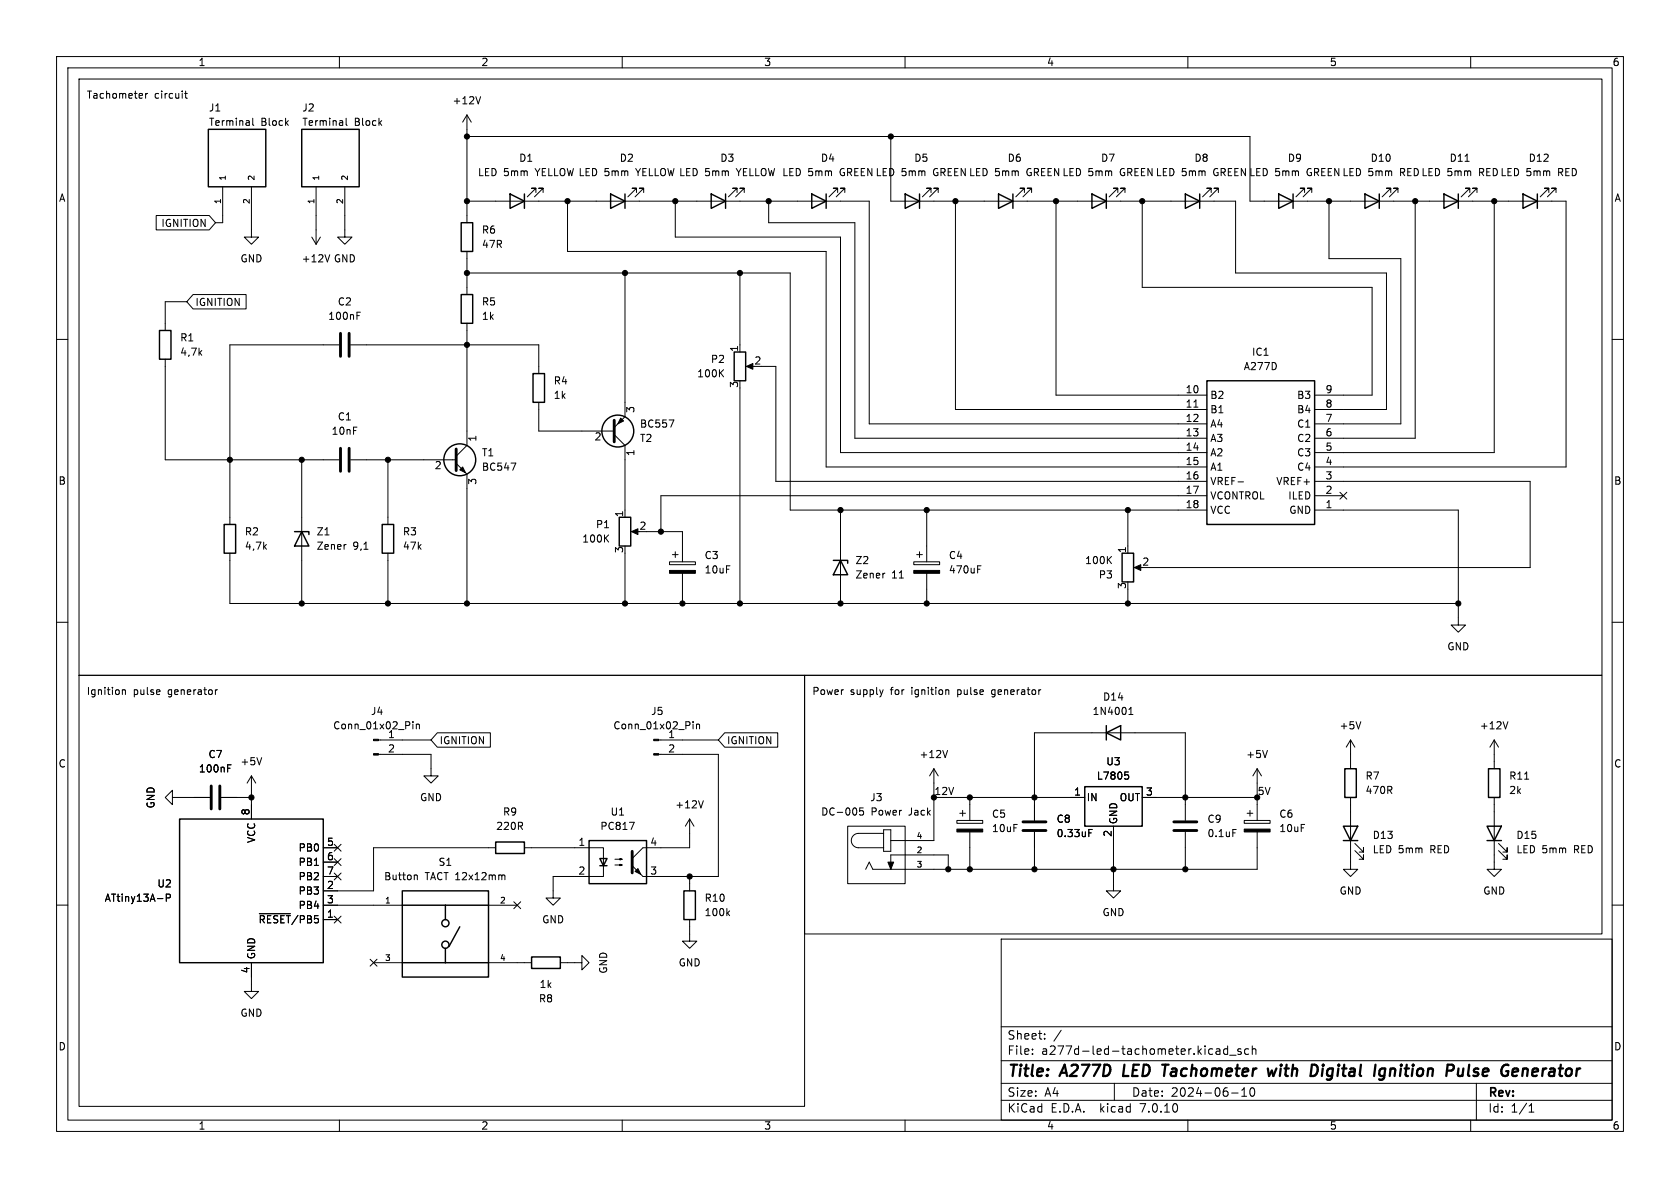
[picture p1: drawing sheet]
<svg xmlns="http://www.w3.org/2000/svg" width="297mm" height="210mm" viewBox="0 0 297 210" stroke-linecap="round" stroke-linejoin="round" font-family="sans-serif">
<g fill="none" stroke="#000" stroke-width=".18">
<path d="M10 10h277v190h-277zM12 12h273v186h-273zM14 14h269.2v105.4h-269.2zM25.7 16.5v.9M26.1 16.5l-.4 .3M32.6 16.5h.5M32.8 16.1v1.1l.3 .2M60 10v2M85 17.1l-.5 1.3M110 10v2M160 10v2M210 10v2"/>
<path d="M260 10v2M27.6 38.1h9.4l1.1 1.3-1.1 1.2h-9.4zM39.4 33v6.4h-1.3M44.4 33v8.9h1.3l-1.3 1.3-1.2-1.3h1.2M44.7 20.9v1.1l.2 .2M55.9 33v10.2M61 33v8.9h1.2l-1.2 1.3-1.3-1.3h1.3M61.2 20.9v1.1l.2 .2M82.5 20.3l-.7 1.3M82.5 20.3v19.1M82.5 20.3l.8 1.3M82.5 35.6h71.2v39.3h59.7"/>
<path d="M82.5 24.1h138.5v11.5h55.9v47h-44.5M94.7 34v-.7h-.7h.7l-1.5 1.5M96 34v-.7h-.8h.8l-1.5 1.5M100.3 35.6v8.9h45.7v38.1h67.4M112.5 34v-.7h-.7h.7l-1.5 1.5M113.8 34v-.7h-.8h.8l-1.5 1.5M119.4 35.6v6.3h29.2v38.1h64.8M130.3 34v-.7h-.8h.8l-1.5 1.5M131.6 34v-.7h-.8h.8l-1.6 1.5M135.9 35.6v3.8h15.2v38.1h62.3M148.1 34v-.7h-.8h.8l-1.5 1.5M149.4 34v-.7h-.8h.8l-1.6 1.5"/>
<path d="M157.5 24.1v11.5h60.9v12.7h26.7v24.1h-12.7M164.6 34v-.7h-.8h.8l-1.5 1.5M165.9 34v-.7h-.8h.8l-1.6 1.5M168.9 35.6v36.8h44.5M181.1 34v-.7h-.8h.8l-1.5 1.5M182.4 34v-.7h-.8h.8l-1.6 1.5M186.7 35.6v34.3h26.7M197.6 34v-.7h-.8h.8l-1.5 1.5M198.9 34v-.7h-.8h.8l-1.5 1.5M201.9 35.6v15.2h40.7v19.1h-10.2M214.1 34v-.7h-.7h.7l-1.5 1.5M215.4 34v-.7h-.8h.8l-1.5 1.5"/>
<path d="M230.6 34v-.7h-.7h.7l-1.5 1.5M231.9 34v-.7h-.8h.8l-1.5 1.5M234.9 35.6v10.1h12.7v29.2h-15.2M245.9 34v-.7h-.8h.8l-1.6 1.5M247.1 34v-.7h-.7h.7l-1.5 1.5M250.2 35.6v41.9h-17.8M259 28.5h.7M259.8 34v-.7h-.7h.7l-1.5 1.5M261.1 34v-.7h-.8h.8l-1.5 1.5M264.2 35.6v44.4h-31.8M273.8 34v-.7h-.8h.8l-1.5 1.5M275.1 34v-.7h-.8h.8l-1.5 1.5"/>
<path d="M10 60h2M33 53.3h-3.8v5.1M34.1 52.1h9.4v2.5h-9.4l-1.1-1.3zM55.1 41.9l.8 1.3M56.6 41.9l-.7 1.3M58.3 45l-.4 1.3M63.1 55.8h.4M63.1 55.2h.6M82.5 44.5v7.6M82.5 57.2v21.5l-1.9 1.9M82.5 48.3h57.2v41.9h73.7M110.5 48.3v25.4l-1.9 1.9"/>
<path d="M130.8 48.3v13.9M285 60h2M29.2 63.5v17.8h30.7M59.9 61h-19.3v31.7M62 61h33.2v5M95.2 71.1v5.1h13.4M108.6 76.8l1.9 1.9v12.7M118.3 74.2h.8l-.5 1.3M127.4 65.9l.5 .7M127.9 65.3l-.7 .8M130.8 68.6v38.1M132.3 64.8h1"/>
<path d="M134.6 64.8h2.6v20.3h76.2M211.1 72h.7M40.6 97.8v8.9h217.2M53.3 81.3v25.4M61.1 96.3h.1M62 81.3h18.6M68.6 81.3v11.4M68.6 97.8v8.9M80.6 81.9l1.9 1.9v22.9M90.3 81.9h.9l-.6 1.2M107.1 95.1l.5 .7M107.6 94.6l-.7 .7"/>
<path d="M110.5 97.8v8.9M112 94h1M114.3 94h6.3v5.3M118.4 99.3h4.5v.5h-4.5zM118.9 98h1M119.4 97.5v1.1M148.6 90.2v16.5M161.5 99.3h4.6v.5h-4.6zM162.1 98h1M162.6 97.5v1.1M163.8 90.2v9.1M196 98.9l.5 .7"/>
<path d="M196.5 98.4l-.7 .7M199.4 90.2v7.6M213.4 87.6h-96.6v6.4M218.9 85.2h.9M232.4 90.2h25.4v20.3h1.3l-1.3 1.3-1.3-1.3h1.3M232.4 85.1h38.1v15.2h-67.3M232.4 87.6h5.1M236.9 87l1.2 1.2M238.1 87l-1.2 1.2M10 110h2M14 119.4h128.2v76.2h-128.2zM120.6 101.3v5.4"/>
<path d="M142.2 119.4h141v45.7h-141zM156.3 101.3h.1M163.8 101.3v5.4M172.8 100.6h.5M172.8 100h.6M199.4 104.1v2.6M200.9 100.3h1M285 110h2M21.6 122.1l.2-.2 .3 .1 .1 .8M21.6 121.9v.9M38.1 121.9v.9M38.4 121.9l-.3 .3"/>
<path d="M40.2 135.8h.5M40.2 135.2h.7M44.4 137.2v7.6M44.4 137.2l-.7 1.2M44.4 137.2l.8 1.2M46.3 133.9l-.5 1.3M66.9 133.4h9.3v3.8h1.3l-1.3 1.2-1.3-1.2h1.3M66.9 130.8h9.3M73 127.6v.1M73 128v.8M73.6 128.1l.2-.1 .3 .1v.7M73.6 128v.8"/>
<path d="M77.3 129.5h9.4v2.6h-9.4l-1.1-1.3zM116.4 133.4h10.6v21.5h-13.3M116.4 130.8h10.6M122.5 127.6v.1M122.5 128v.8M123.1 128v.8M123.1 128.1l.2-.1 .3 .1 .1 .7M128.1 129.5h9.4v2.6h-9.4l-1.1-1.3zM156.1 121.9l-.3 .9M165.1 135.9l-.8 1.3M165.1 135.9v12.7h-7.6M165.1 135.9l.8 1.3"/>
<path d="M167.4 121.9l.3 .2v.7M167.5 132.7l-.4 1.2M175.4 123.1l.1 .1M175.5 121.9l-.2 .3v.3l.2 .3M198.9 136.5h.6M199 137h.3l.2 .2-.1 .5h-.4M199.6 126.3h.7M199.6 125.4l.3-.4v1.3M222.2 135.9l-.7 1.3M222.2 135.9v9.1M222.2 135.9l.8 1.3M224.1 132.7l-.5 1.2"/>
<path d="M238.8 130.8l-.8 1.3M238.8 130.8v5.1M238.8 130.8l.7 1.3M240.6 127.6l-.4 1.2M264.2 130.8v5.1M264.2 130.8l-.8 1.3M264.2 130.8l.7 1.3M266.6 127.6l-.4 1.2M269.5 137.7h.8M10 160h2M29.4 158.7h.6l.1-.2v-.3l-.7-.1v1.2M30.5 141v-1.3l-1.3 1.3 1.3 1.2v-1.2h6.6"/>
<path d="M39.1 141h5.3M57.1 149.9h2.6M57.1 154.9h2.6M57.1 152.4h2.6M59.1 149.3l1.2 1.2M59.1 151.8l1.2 1.2M59.1 154.3l1.2 1.2M60.3 149.3l-1.2 1.2M60.3 151.8l-1.2 1.2M60.3 154.3l-1.2 1.2M73.4 154.7l.4 .2v.6M87.6 149.9h-21.6v7.6h-8.9"/>
<path d="M88.8 154.7h.4l.1 .8M90.8 159.4l1.2 1.2M92 159.4l-1.2 1.2M92.7 149.9h14v5h-8.9v3.9h1.3l-1.3 1.2-1.3-1.2h1.3M108.7 152.9h1.3l-.4 .1v-.2l.4 .1M108.7 151.9h1.3l-.4 .1v-.2l.4 .1M111.3 145.4h.8l-.5 1.2M121.9 144.8v5.1h-8.2l-1.9 1.9M121.9 144.8l-.7 1.3M121.9 154.9v2.6M121.9 144.8l.8 1.3M124.3 141.5l-.4 1.3"/>
<path d="M149.9 146.1h10.1v10.1h-10.1zM152.6 142.8h-.6l-.1 .6 .2-.1 .5 .1 .1 .1-.1 .5-.2 .1-.5-.1M156.2 147.3h-4.4a1.27 1.27 0 0 0-1.3 1.3 1.27 1.27 0 0 0 1.3 1.3h4.4M156.2 146.7h1.3v3.8h-1.3zM157.5 153.7v-2.6h10.1v2.6M165.1 141h26.7M169.2 145h4.5v.5h-4.5zM169.7 143.8h1M170.2 143.3v1M171.4 141v4M171.4 147.1v6.6M182.9 145v-15.5h26.6v15.5"/>
<path d="M182.9 147.1v6.6M192.5 146.6h.6M192.5 147.2h.4M196.8 146.1v11.4h1.3l-1.3 1.3-1.2-1.3h1.2M201.9 141h20.3M209.5 147.1v6.6M217.9 146.6h.7M220 145h4.5v.5h-4.5zM220.5 143.8h1M221 143.3v1M222.2 147.1v6.6h-67.9l-.6-1.3-.7 1.3M238.8 141v12.7h1.2l-1.2 1.2-1.3-1.2h1.3"/>
<path d="M239.5 150.4l1.5 1.5v-.8v.8h-.7M239.5 149.1l1.5 1.5v-.7v.7h-.7M264.2 141v12.7h1.2l-1.2 1.2-1.3-1.2h1.3M264.9 150.4l1.5 1.5v-.8v.8h-.7M264.9 149.1l1.5 1.5v-.7v.7h-.7M285 160h2M44.4 170.2v5.1h1.3l-1.3 1.2-1.2-1.2h1.2M45.8 161.5h5.5M57.1 160h14M57.1 162.6h2.6M59.1 162l1.2 1.2M60.3 162l-1.2 1.2"/>
<path d="M65.4 169.6l1.2 1.2M66 170.2h5.1M66.6 169.6l-1.2 1.2M86.4 170.2h7.6M86.4 160h5M99.1 170.2h3.8v-1.3l1.2 1.3-1.2 1.3v-1.3M121.9 162.6v3.8h1.3l-1.3 1.2-1.3-1.2h1.3M128.6 161.4l.4 .5M129 161l-.5 .5M177 166h108v32h-108zM60 198v2M110 198v2"/>
<path d="M160 198v2M177 194.5h108M177 191.5h108M177 187.5h108M177 181.5h108M182.5 186.3v.1M182.5 185.5v.1M184.7 183.6v.1M184.7 182.8v.1M187.6 182.1l-1.3 2M197 191.5v3M210 198v2"/>
<path d="M215 186.2l.2 .2 .5-.1M215 185.5h.6l.1 .9M215.7 185.8h-.5l-.2 .2M217 185.5l-.4-.1-.3 .3v.4l.2 .2h.5M217 184.9v1.5M217.4 186.5h1.1M217.7 193.2h1.2M219.4 185.5l-.4-.1-.2 .2 .1 .2 .5 .2v.3h-.6M219.5 193.8h.9M219.5 192.7l.5-.4v1.5M220.7 185.5l-.4-.1-.3 .3v.4l.2 .2h.5M221.2 192.4l.1-.1a.81 .81 0 0 1 .6 .6 .81 .81 0 0 1-.3 .8l-.1 .1a.81 .81 0 0 1-.6-.6 .81 .81 0 0 1 .3-.8z"/>
<path d="M221.4 185.5l.2-.1 .4 .1v.9M221.4 184.9v1.5M260 198v2M261 191.5v6.5M270.3 196.6h.9M270.3 195.5l.4-.4v1.5"/>
</g>
<g fill="none" stroke="#000" stroke-width=".4">
<path d="M198.8 188.2l-.3 2h1M205.5 188.2h1.1M224.1 188.9l.2 1.3 .5-.9 .3 .9 .6-1.3M233.8 188.9l-.1 1.3M233.9 188.2v.2M233.9 188.2l-.1 .1 .1 .1M233.9 188.2l.1 .1-.1 .1M244.3 188.9l.6 .1M244.7 190.1l-.2 .1M244.9 188.9l-.3 1.8M245.8 188.9l-.1 1.3M246.4 188.9l-.6 .2"/>
<path d="M258.6 190l-.6 .2M258.7 188.9l-.2 1.3M259.7 188.2l-.2 1.7 .3 .3M269.3 189.1a.49 .49 0 0 1 .8 .1l-.1 1M269.3 188.9l-.2 1.3"/>
</g>
<g fill="none" stroke="#000" stroke-width=".25">
<path d="M36.8 22.9h10.2v10.1h-10.2zM53.3 22.9h10.2v10.1h-10.2zM81.5 39.4h2.1v5.1h-2.1zM90.2 34.3l2.5 1.3-2.5 1.2zM92.7 34.3v2.5M107.9 34.3l2.6 1.3-2.6 1.2zM110.5 34.3v2.5M125.7 34.3l2.6 1.3-2.6 1.2zM128.3 34.3v2.5M143.5 34.3l2.5 1.3-2.5 1.2zM146 34.3v2.5M160 34.3l2.6 1.3-2.6 1.2z"/>
<path d="M162.6 34.3v2.5M176.5 34.3l2.6 1.3-2.6 1.2zM179.1 34.3v2.5M193 34.3l2.6 1.3-2.6 1.2zM195.6 34.3v2.5M209.5 34.3l2.6 1.3-2.6 1.2zM212.1 34.3v2.5M226.1 34.3l2.5 1.3-2.5 1.2zM228.6 34.3v2.5M241.3 34.3l2.5 1.3-2.5 1.2zM243.8 34.3v2.5M255.3 34.3l2.5 1.3-2.5 1.2z"/>
<path d="M257.8 34.3v2.5M269.2 34.3l2.6 1.3-2.6 1.2zM271.8 34.3v2.5M28.2 58.4h2v5.1h-2zM81.5 52.1h2.1v5.1h-2.1zM94.2 66h2.1v5.1h-2.1zM129.8 62.2h2v5.1h-2zM213.4 67.3h19v25.4h-19zM39.6 92.7h2.1v5.1h-2.1zM52.1 94h2.5v.5M53.3 94l1.3 2.5h-2.5zM67.6 92.7h2v5.1h-2z"/>
<path d="M109.5 91.4h2v5.1h-2zM147.3 99.1h2.6v.5M148.6 99.1l1.3 2.5h-2.6zM198.4 97.8h2v5.1h-2zM191.8 139.1h10.1v7h-10.1zM195.6 129.5l2.5-1.2v2.5zM195.6 128.3v2.5M237.7 135.9h2.1v5.1h-2.1zM263.1 135.9h2.1v5.1h-2.1zM31.7 144.8h25.4v25.4h-25.4zM71.1 157.5h15.3v15.2h-15.3zM87.6 148.8h5.1v2.1h-5.1z"/>
<path d="M104.1 148.6h10.2v7.6h-10.2zM106 151.8h1.3l-.6 1.2zM106 153h1.3M120.9 157.5h2v5.1h-2zM237.5 146.1h2.5l-1.2 2.5zM237.5 148.6h2.5M262.9 146.1h2.5l-1.2 2.5zM262.9 148.6h2.5M71.1 170.2h15.3M71.1 160h15.3M78.7 160v2.6M78.7 167.6v2.6"/>
<path d="M81.3 163.8l-1.9 3.5M94 169.2h5.1v2h-5.1z"/>
<circle cx="109.2" cy="76.2" r="2.82"/>
<circle cx="81.3" cy="81.3" r="2.82"/>
<circle cx="78.7" cy="163.2" r=".63"/>
<circle cx="78.7" cy="167" r=".63"/>
</g>
<g fill="none" stroke="#000" stroke-width=".51">
<path d="M60.2 58.9v4.1M61.7 58.9v4.1M60.2 79.2v4.1M61.7 79.2v4.1M80.6 79.4v3.8M108.6 74.3v3.8M37.3 138.9v4.1M38.9 138.9v4.1M111.8 150.5v3.8M180.8 145.3h4.1M180.8 146.8h4.1M207.5 145.3h4.1"/>
<path d="M207.5 146.8h4.1"/>
</g>
<g fill="#000" stroke="#000" stroke-width=".18">
<path d="M109.7 73.9l.5 .5-1 .5zM132 64.8l1.1-.5v1zM81.3 83.1l.5-.5 .5 1zM111.6 94l1.2-.5v1zM118.4 100.8h4.5v.5h-4.5zM161.5 100.8h4.6v.5h-4.6zM200.5 100.3l1.2-.5v1zM66 133.2h.9v.3h-.9zM66 130.7h.9v.2h-.9zM115.6 133.2h.8v.3h-.8zM115.6 130.7h.8v.2h-.8zM112.3 154.1l.5-.6 .5 1.1z"/>
<path d="M111.8 153l1.9 1.9zM157 152.4h1l-.5 1.3zM169.2 146.6h4.5v.5h-4.5zM220 146.6h4.5v.5h-4.5z"/>
<circle cx="82.5" cy="24.1" r=".46"/>
<circle cx="82.5" cy="35.6" r=".46"/>
<circle cx="100.3" cy="35.6" r=".46"/>
<circle cx="119.4" cy="35.6" r=".46"/>
<circle cx="135.9" cy="35.6" r=".46"/>
<circle cx="157.5" cy="24.1" r=".46"/>
<circle cx="168.9" cy="35.6" r=".46"/>
<circle cx="186.7" cy="35.6" r=".46"/>
<circle cx="201.9" cy="35.6" r=".46"/>
<circle cx="234.9" cy="35.6" r=".46"/>
<circle cx="250.2" cy="35.6" r=".46"/>
<circle cx="264.2" cy="35.6" r=".46"/>
<circle cx="82.5" cy="48.3" r=".46"/>
<circle cx="110.5" cy="48.3" r=".46"/>
<circle cx="130.8" cy="48.3" r=".46"/>
<circle cx="82.5" cy="61" r=".46"/>
<circle cx="40.6" cy="81.3" r=".46"/>
<circle cx="53.3" cy="81.3" r=".46"/>
<circle cx="68.6" cy="81.3" r=".46"/>
<circle cx="116.8" cy="94" r=".46"/>
<circle cx="148.6" cy="90.2" r=".46"/>
<circle cx="163.8" cy="90.2" r=".46"/>
<circle cx="199.4" cy="90.2" r=".46"/>
<circle cx="53.3" cy="106.7" r=".46"/>
<circle cx="68.6" cy="106.7" r=".46"/>
<circle cx="82.5" cy="106.7" r=".46"/>
<circle cx="110.5" cy="106.7" r=".46"/>
<circle cx="120.6" cy="106.7" r=".46"/>
<circle cx="130.8" cy="106.7" r=".46"/>
<circle cx="148.6" cy="106.7" r=".46"/>
<circle cx="163.8" cy="106.7" r=".46"/>
<circle cx="199.4" cy="106.7" r=".46"/>
<circle cx="257.8" cy="106.7" r=".46"/>
<circle cx="44.4" cy="141" r=".46"/>
<circle cx="121.9" cy="154.9" r=".46"/>
<circle cx="165.1" cy="141" r=".46"/>
<circle cx="167.6" cy="153.7" r=".46"/>
<circle cx="171.4" cy="153.7" r=".46"/>
<circle cx="171.4" cy="141" r=".46"/>
<circle cx="182.9" cy="141" r=".46"/>
<circle cx="182.9" cy="153.7" r=".46"/>
<circle cx="196.8" cy="153.7" r=".46"/>
<circle cx="209.5" cy="141" r=".46"/>
<circle cx="209.5" cy="153.7" r=".46"/>
<circle cx="222.2" cy="141" r=".46"/>
</g>
<g font-size="2.8">
<text x="178" y="190.9">Title:</text>
<text x="187.7" y="190.9">A277D</text>
<text x="199.4" y="190.9">LED</text>
<text x="207.2" y="190.9">Tachometer</text>
<text x="226.6" y="190.9">with</text>
<text x="235" y="190.9">Digital</text>
<text x="247" y="190.9">Ignition</text>
<text x="260.6" y="190.9">Pulse</text>
<text x="271.1" y="190.9">Generator</text>
</g>
<g font-size="2.1">
<text x="178" y="184">Sheet:</text>
<text x="178" y="186.7">File:</text>
<text x="184.1" y="186.7">a277d-led-tachometer.kicad_sch</text>
<text x="178" y="196.9">KiCad</text>
<text x="178" y="194.1">Size:</text>
<text x="184.7" y="194.1">A4</text>
<text x="185.7" y="196.9">E.D.A.</text>
<text x="194.6" y="196.9">kicad</text>
<text x="200" y="194.1">Date:</text>
<text x="201.8" y="196.9">7.0.10</text>
<text x="207" y="194.1">2024-06-10</text>
<text x="263" y="194.3">Rev:</text>
<text x="263" y="196.9">Id:</text>
<text x="267.1" y="196.9">1/1</text>
</g>
<g font-size="1.8">
<text x="35" y="11.9">1</text>
<text x="85" y="11.9">2</text>
<text x="135" y="11.9">3</text>
<text x="185" y="11.9">4</text>
<text x="235" y="11.9">5</text>
<text x="285" y="11.9">6</text>
<text x="15.2" y="17.5">Tachometer</text>
<text x="27.3" y="17.5">circuit</text>
<text x="36.8" y="19.9">J1</text>
<text x="36.8" y="22.5">Terminal</text>
<text x="46.1" y="22.5">Block</text>
<text x="53.3" y="19.9">J2</text>
<text x="53.3" y="22.5">Terminal</text>
<text x="62.6" y="22.5">Block</text>
<text x="79.9" y="18.6">+12V</text>
<text x="91.7" y="28.8">D1</text>
<text x="109.5" y="28.8">D2</text>
<text x="127.2" y="28.8">D3</text>
<text x="145" y="28.8">D4</text>
<text x="161.5" y="28.8">D5</text>
<text x="178" y="28.8">D6</text>
<text x="194.6" y="28.8">D7</text>
<text x="211.1" y="28.8">D8</text>
<text x="227.6" y="28.8">D9</text>
<text x="242.2" y="28.8">D10</text>
<text x="256.2" y="28.8">D11</text>
<text x="270.2" y="28.8">D12</text>
<text x="10.3" y="35.9">A</text>
<text x="84.4" y="31.3">LED 5mm</text>
<text x="94.8" y="31.3">YELLOWLED 5mm</text>
<text x="112.6" y="31.3">YELLOWLED 5mm</text>
<text x="130.3" y="31.3">YELLOW LED 5mm</text>
<text x="148.6" y="31.3">GREENLED 5mm</text>
<text x="165.1" y="31.3">GREENLED 5mm</text>
<text x="181.6" y="31.3">GREENLED 5mm</text>
<text x="198.1" y="31.3">GREENLED 5mm</text>
<text x="214.6" y="31.3">GREENLED 5mm</text>
<text x="231.1" y="31.3">GREENLED 5mm</text>
<text x="247.6" y="31.3">REDLED 5mm</text>
<text x="261.6" y="31.3">REDLED 5mm</text>
<text x="275.5" y="31.3">RED</text>
<text x="285.3" y="35.9">A</text>
<text x="28.4" y="40.3">IGNITION</text>
<text x="85.1" y="41.5">R6</text>
<text x="42.4" y="46.6">GND</text>
<text x="53.2" y="46.6">+12V</text>
<text x="58.9" y="46.6">GND</text>
<text x="85.1" y="44">47R</text>
<text x="34.4" y="54.3">IGNITION</text>
<text x="57.9" y="56.7">100nF</text>
<text x="59.6" y="54.2">C2</text>
<text x="85.1" y="54.2">R5</text>
<text x="85.1" y="56.7">1k</text>
<text x="31.8" y="60.6">R1</text>
<text x="31.8" y="63.1">4,7k</text>
<text x="125.6" y="64.4">P2</text>
<text x="130.6" y="62.3" transform="rotate(-90 130.6 62.3)">1</text>
<text x="133.3" y="64.5">2</text>
<text x="219.8" y="65.6">A277D</text>
<text x="221.2" y="63.1">IC1</text>
<text x="97.8" y="68.2">R4</text>
<text x="97.8" y="70.7">1k</text>
<text x="123.2" y="66.9">100K</text>
<text x="130.6" y="68.7" transform="rotate(-90 130.6 68.7)">3</text>
<text x="209.5" y="69.6">10</text>
<text x="213.9" y="70.7">B2</text>
<text x="229.2" y="70.7">B3</text>
<text x="234.2" y="69.6">9</text>
<text x="58.5" y="77.1">10nF</text>
<text x="59.6" y="74.5">C1</text>
<text x="112.5" y="73.1" transform="rotate(-90 112.5 73.1)">3</text>
<text x="113" y="75.8">BC557</text>
<text x="209.5" y="72.1">11</text>
<text x="209.5" y="74.7">12</text>
<text x="209.5" y="77.2">13</text>
<text x="213.9" y="73.3">B1</text>
<text x="213.9" y="75.8">A4</text>
<text x="229.2" y="75.8">C1</text>
<text x="229.2" y="73.3">B4</text>
<text x="234.2" y="77.2">6</text>
<text x="234.2" y="74.7">7</text>
<text x="234.2" y="72.1">8</text>
<text x="76.8" y="83.3">2</text>
<text x="84.5" y="78.2" transform="rotate(-90 84.5 78.2)">1</text>
<text x="85.1" y="80.9">T1</text>
<text x="85.1" y="83.4">BC547</text>
<text x="105" y="78.2">2</text>
<text x="112.5" y="80.7" transform="rotate(-90 112.5 80.7)">1</text>
<text x="113" y="78.3">T2</text>
<text x="209.5" y="79.8">14</text>
<text x="209.5" y="82.3">15</text>
<text x="213.9" y="78.3">A3</text>
<text x="213.9" y="80.9">A2</text>
<text x="213.9" y="83.4">A1</text>
<text x="229.2" y="83.4">C4</text>
<text x="229.2" y="80.9">C3</text>
<text x="229.2" y="78.3">C2</text>
<text x="234.2" y="82.3">4</text>
<text x="234.2" y="79.8">5</text>
<text x="10.3" y="85.9">B</text>
<text x="84.5" y="85.8" transform="rotate(-90 84.5 85.8)">3</text>
<text x="209.5" y="84.8">16</text>
<text x="209.5" y="87.4">17</text>
<text x="209.5" y="89.9">18</text>
<text x="213.9" y="86">VREF-</text>
<text x="213.9" y="88.5">VCONTROL</text>
<text x="225.5" y="86">VREF+</text>
<text x="227.6" y="88.5">ILED</text>
<text x="234.2" y="89.9">1</text>
<text x="234.2" y="87.4">2</text>
<text x="234.2" y="84.8">3</text>
<text x="285.3" y="85.9">B</text>
<text x="43.2" y="94.8">R2</text>
<text x="55.9" y="94.8">Z1</text>
<text x="71.1" y="94.8">R3</text>
<text x="105.3" y="93.6">P1</text>
<text x="110.2" y="91.5" transform="rotate(-90 110.2 91.5)">1</text>
<text x="113" y="93.7">2</text>
<text x="213.9" y="91">VCC</text>
<text x="227.8" y="91">GND</text>
<text x="43.2" y="97.4">4,7k</text>
<text x="55.9" y="97.4">Zener</text>
<text x="62.4" y="97.4">9,1</text>
<text x="71.1" y="97.4">47k</text>
<text x="102.8" y="96.1">100K</text>
<text x="110.2" y="97.9" transform="rotate(-90 110.2 97.9)">3</text>
<text x="124.5" y="99">C3</text>
<text x="124.5" y="101.6">10uF</text>
<text x="151.1" y="99.9">Z2</text>
<text x="167.6" y="99">C4</text>
<text x="167.6" y="101.6">470uF</text>
<text x="191.7" y="99.9">100K</text>
<text x="199.1" y="97.9" transform="rotate(-90 199.1 97.9)">1</text>
<text x="201.9" y="100.1">2</text>
<text x="151.1" y="102.5">Zener</text>
<text x="157.6" y="102.5">11</text>
<text x="194.2" y="102.5">P3</text>
<text x="199.1" y="104.2" transform="rotate(-90 199.1 104.2)">3</text>
<text x="255.8" y="115.2">GND</text>
<text x="15.2" y="122.9">Ignition</text>
<text x="23.5" y="122.9">pulse</text>
<text x="29.8" y="122.9">generator</text>
<text x="143.5" y="122.9">Power</text>
<text x="150.3" y="122.9">supply</text>
<text x="157.6" y="122.9">for</text>
<text x="161.4" y="122.9">ignition</text>
<text x="169.7" y="122.9">pulse</text>
<text x="176" y="122.9">generator</text>
<text x="194.9" y="124.1">D14</text>
<text x="58.8" y="129.1">Conn_01x02_Pin</text>
<text x="65.5" y="126.6">J4</text>
<text x="68.5" y="130.6">1</text>
<text x="77.6" y="131.8">IGNITION</text>
<text x="108.3" y="129.1">Conn_01x02_Pin</text>
<text x="115" y="126.6">J5</text>
<text x="118" y="130.6">1</text>
<text x="128.4" y="131.8">IGNITION</text>
<text x="193.1" y="126.6">1N4001</text>
<text x="236.7" y="129.1">+5V</text>
<text x="261.5" y="129.1">+12V</text>
<text x="10.3" y="135.9">C</text>
<text x="35.1" y="136.8">100nF</text>
<text x="36.8" y="134.2">C7</text>
<text x="42.4" y="135.5">+5V</text>
<text x="68.5" y="133.1">2</text>
<text x="118" y="133.1">2</text>
<text x="162.5" y="134.2">+12V</text>
<text x="195.5" y="135.5">U3</text>
<text x="220.2" y="134.2">+5V</text>
<text x="285.3" y="135.9">C</text>
<text x="27.5" y="143" transform="rotate(-90 27.5 143)">GND</text>
<text x="74.2" y="141.8">GND</text>
<text x="119.3" y="143.1">+12V</text>
<text x="153.7" y="141.8">J3</text>
<text x="165.1" y="140.6">12V</text>
<text x="189.8" y="140.7">1</text>
<text x="192" y="141.8">IN</text>
<text x="193.8" y="138">L7805</text>
<text x="197.8" y="141.8">OUT</text>
<text x="202.5" y="140.7">3</text>
<text x="222.2" y="140.6">5V</text>
<text x="241.3" y="138">R7</text>
<text x="241.3" y="140.6">470R</text>
<text x="266.7" y="138">R11</text>
<text x="266.7" y="140.6">2k</text>
<text x="44.2" y="144.2" transform="rotate(-90 44.2 144.2)">8</text>
<text x="45.3" y="149.1" transform="rotate(-90 45.3 149.1)">VCC</text>
<text x="57.7" y="149.6">5</text>
<text x="87.6" y="146.9">220R</text>
<text x="88.8" y="144.4">R9</text>
<text x="102.2" y="149.6">1</text>
<text x="106" y="146.9">PC817</text>
<text x="107.8" y="144.4">U1</text>
<text x="114.9" y="149.6">4</text>
<text x="145.1" y="144.4">DC-005</text>
<text x="154" y="144.4">Power</text>
<text x="160.8" y="144.4">Jack</text>
<text x="175.3" y="144.8">C5</text>
<text x="175.3" y="147.3">10uF</text>
<text x="186.7" y="145.6">C8</text>
<text x="186.7" y="148.2">0.33uF</text>
<text x="196.6" y="148" transform="rotate(-90 196.6 148)">2</text>
<text x="197.7" y="145.8" transform="rotate(-90 197.7 145.8)">GND</text>
<text x="213.4" y="145.6">C9</text>
<text x="213.4" y="148.2">0.1uF</text>
<text x="226.1" y="144.8">C6</text>
<text x="226.1" y="147.3">10uF</text>
<text x="242.6" y="148.5">D13</text>
<text x="268" y="148.5">D15</text>
<text x="52.7" y="150.7">PB0</text>
<text x="52.7" y="153.3">PB1</text>
<text x="52.7" y="155.8">PB2</text>
<text x="57.7" y="152.1">6</text>
<text x="57.7" y="154.7">7</text>
<text x="67.8" y="155.8">Button</text>
<text x="75.2" y="155.8">TACT 12x12mm</text>
<text x="77.4" y="153.3">S1</text>
<text x="102.2" y="154.7">2</text>
<text x="114.9" y="154.7">3</text>
<text x="242.6" y="151">LED 5mm</text>
<text x="253" y="151">RED</text>
<text x="268" y="151">LED 5mm</text>
<text x="278.4" y="151">RED</text>
<text x="18.4" y="159.6">ATtiny13A-P</text>
<text x="27.7" y="157.1">U2</text>
<text x="52.7" y="158.3">PB3</text>
<text x="52.7" y="160.9">PB4</text>
<text x="57.7" y="157.2">2</text>
<text x="57.7" y="159.8">3</text>
<text x="124.5" y="159.6">R10</text>
<text x="236.7" y="158.3">GND</text>
<text x="262.1" y="158.3">GND</text>
<text x="45.6" y="163.4">~{RESET}/PB5</text>
<text x="57.7" y="162.3">1</text>
<text x="95.8" y="163.4">GND</text>
<text x="124.5" y="162.2">100k</text>
<text x="194.8" y="162.2">GND</text>
<text x="44.2" y="172.2" transform="rotate(-90 44.2 172.2)">4</text>
<text x="45.3" y="169.7" transform="rotate(-90 45.3 169.7)">GND</text>
<text x="107.5" y="172.2" transform="rotate(-90 107.5 172.2)">GND</text>
<text x="119.9" y="171">GND</text>
<text x="42.4" y="179.9">GND</text>
<text x="95.2" y="177.4">R8</text>
<text x="95.3" y="174.9">1k</text>
<text x="10.3" y="185.9">D</text>
<text x="285.3" y="185.9">D</text>
<text x="35" y="199.9">1</text>
<text x="85" y="199.9">2</text>
<text x="135" y="199.9">3</text>
<text x="185" y="199.9">4</text>
<text x="235" y="199.9">5</text>
<text x="285" y="199.9">6</text>
</g>
<g font-size="1.4">
<text x="40.1" y="32" transform="rotate(-90 40.1 32)">1</text>
<text x="45.2" y="32" transform="rotate(-90 45.2 32)">2</text>
<text x="56.6" y="32" transform="rotate(-90 56.6 32)">1</text>
<text x="61.7" y="32" transform="rotate(-90 61.7 32)">2</text>
<text x="39.1" y="36.2" transform="rotate(-90 39.1 36.2)">1</text>
<text x="44.2" y="36.2" transform="rotate(-90 44.2 36.2)">2</text>
<text x="55.6" y="36.2" transform="rotate(-90 55.6 36.2)">1</text>
<text x="60.7" y="36.2" transform="rotate(-90 60.7 36.2)">2</text>
<text x="161.9" y="148.3">4</text>
<text x="161.9" y="150.9">2</text>
<text x="161.9" y="153.4">3</text>
<text x="68" y="159.8">1</text>
<text x="88.3" y="159.8">2</text>
<text x="68" y="169.9">3</text>
<text x="88.3" y="169.9">4</text>
</g>
</svg>
